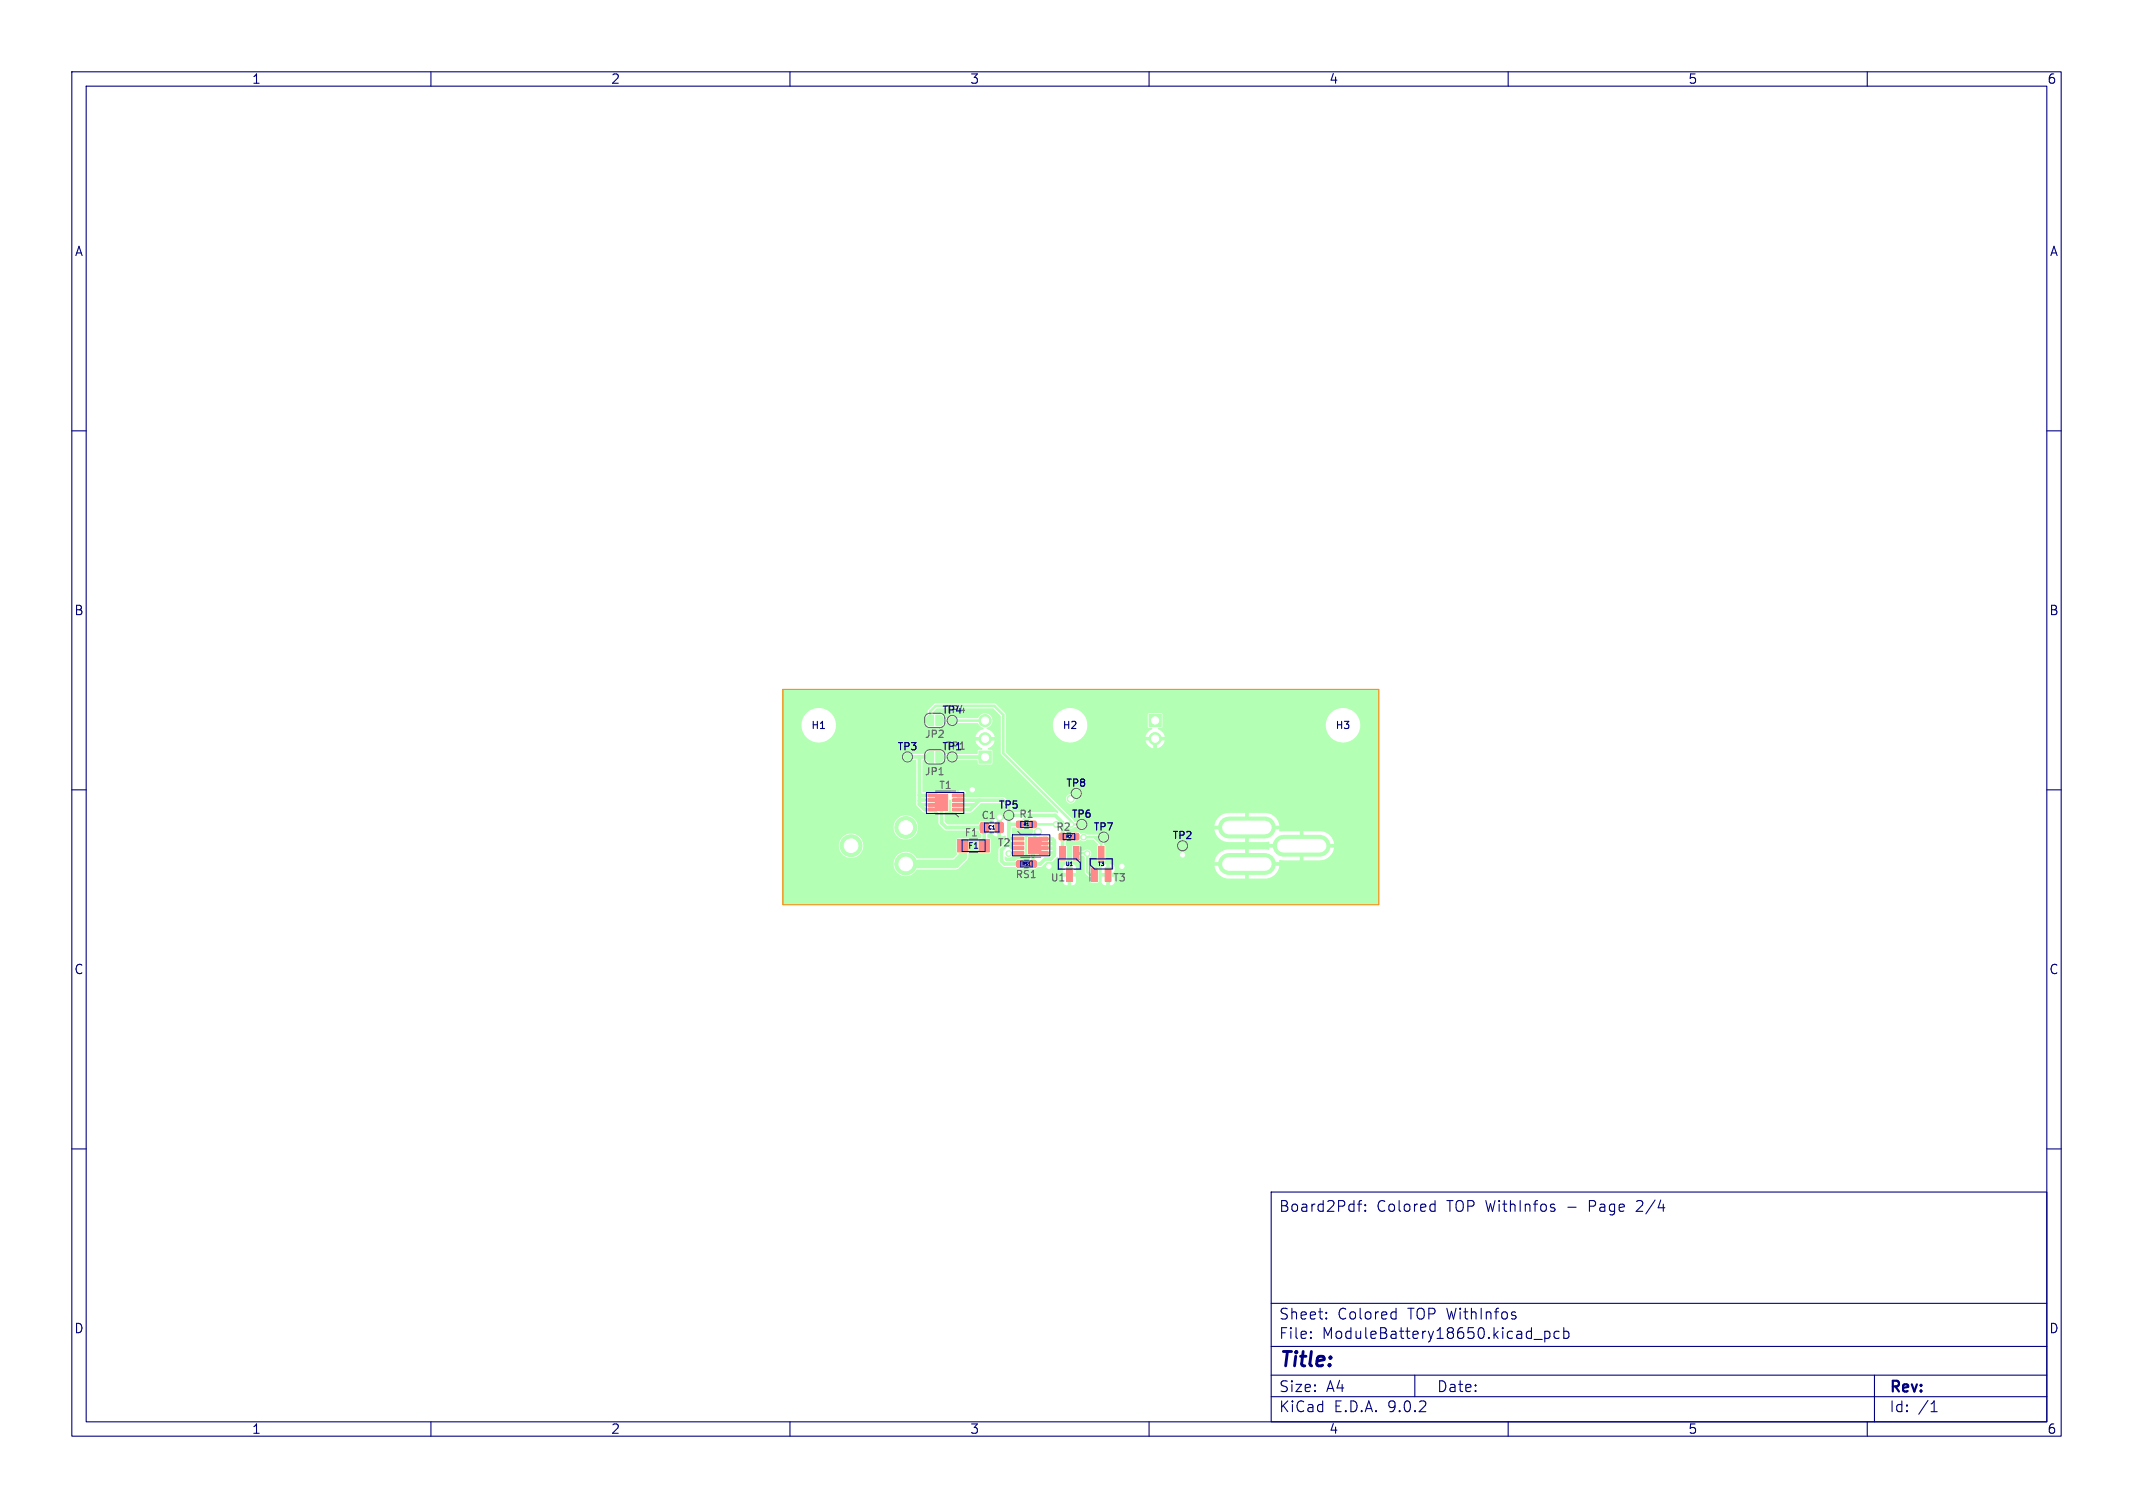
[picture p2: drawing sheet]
<svg xmlns="http://www.w3.org/2000/svg" width="297mm" height="210mm" viewBox="0 0 297 210" stroke-linecap="round" stroke-linejoin="round" font-family="sans-serif">
<g fill="#b3ffb3" stroke="#b3ffb3" stroke-width=".14">
<path d="M133.4 116.9h1.4v1.8h-1.4z"/>
<path d="M136.3 116.9h1.5v1.8h-1.5z"/>
<path d="M141.1 116.6h1.4l.1 .3-1.5 .1z"/>
<path d="M141.1 117.3h1.4l.1 .3h-1.5z"/>
<path d="M141.1 117.9h1.4l.1 .4h-1.5z"/>
<path d="M141.1 118.6h1.4l.1 .3-1.5 .1z"/>
<path d="M143.2 116.7h1.7v2.2h-1.7z"/>
<path d="M144.7 116.6h1.2v.3l-1.2 .1z"/>
<path d="M144.7 117.3h1.2v.3l-1.2 .1z"/>
<path d="M144.7 117.9h1.2v.4h-1.2z"/>
<path d="M144.7 118.6h1.2v.3l-1.2 .1z"/>
<path d="M130.3 99.6h.7l.3 .3v.7l-.3 .4-.7 .1z"/>
<path d="M129.1 99.8l.3-.2h.6v1.5h-.6l-.3-.2-.1-.3z"/>
<path d="M141.6 119.9h.8v.8h-.8z"/>
<path d="M143.4 119.9h.9v.8h-.9z"/>
<path d="M130.3 104.7h.7l.3 .3v.7l-.3 .4-.7 .1z"/>
<path d="M129.1 104.9l.3-.2h.6v1.5h-.6l-.3-.2-.1-.3z"/>
<path d="M132.6 112.6h1.4l.1 .3h-1.4z"/>
<path d="M132.6 111.9h1.4l.1 .3-1.4 .1z"/>
<path d="M132.6 111.3l1.4-.1 .1 .4h-1.4z"/>
<path d="M132.6 110.6h1.4l.1 .3-1.4 .1z"/>
<path d="M130.2 110.6h1.8v2.3h-1.8z"/>
<path d="M129.2 112.6l1.2-.1 .1 .4h-1.2z"/>
<path d="M129.2 111.9h1.2l.1 .3-1.2 .1z"/>
<path d="M129.2 111.2h1.2l.1 .4h-1.2z"/>
<path d="M129.2 110.6h1.2l.1 .3-1.2 .1z"/>
<path d="M136.5 114.6l.2-.1 .9 .1v.2v1.1l-.2 .1-.9-.1v-.2z"/>
<path d="M138.6 114.6l.2-.1 .9 .1v.2v1.1l-.2 .1-.9-.1-.1-.2z"/>
<path d="M152 120.9h.8v1.9h-.8z"/>
<path d="M153.9 120.9h.8v1.9h-.8z"/>
<path d="M152.9 117.9h.8v1.9h-.8z"/>
<path d="M149.5 117.9h.8v1.9h-.8z"/>
<path d="M147.6 117.9h.8v1.9h-.8z"/>
<path d="M148.5 120.9h.8v1.9h-.8z"/>
<path d="M147.5 116.1h.8v.8h-.8z"/>
<path d="M149.3 116.1h.9v.8h-.9z"/>
<path d="M141.6 114.4h.8v.8h-.8z"/>
<path d="M143.4 114.4h.9v.8h-.9z"/>
<path d="M136.3 104.6h1.7v1.7h-1.7z"/>
<path d="M160 99.5h1.7v1.7h-1.7z"/>
<circle cx="149.9" cy="110.5" r=".5"/>
<circle cx="150.6" cy="114.8" r=".5"/>
<circle cx="164.7" cy="117.8" r=".5"/>
<circle cx="132.6" cy="100.3" r=".5"/>
<circle cx="132.6" cy="105.4" r=".5"/>
<circle cx="153.7" cy="116.6" r=".5"/>
<circle cx="140.5" cy="113.5" r=".5"/>
<circle cx="126.4" cy="105.4" r=".5"/>
<circle cx="137.2" cy="102.9" r=".85"/>
<circle cx="137.2" cy="100.4" r=".85"/>
<circle cx="160.8" cy="102.9" r=".85"/>
<circle cx="118.5" cy="117.8" r="1.52"/>
<circle cx="126.1" cy="115.2" r="1.52"/>
<circle cx="126.1" cy="120.3" r="1.52"/>
<circle cx="146" cy="120.7" r=".5"/>
<circle cx="156.2" cy="120.7" r=".5"/>
<circle cx="135.4" cy="110" r=".5"/>
<circle cx="164.7" cy="119" r=".5"/>
<circle cx="139.2" cy="113.8" r=".5"/>
<circle cx="149.1" cy="111.3" r=".5"/>
<circle cx="144.5" cy="115.8" r=".5"/>
<circle cx="151.4" cy="118.9" r=".4"/>
<circle cx="149.1" cy="114.8" r=".4"/>
<circle cx="140.5" cy="118.9" r=".4"/>
<circle cx="150.9" cy="116.6" r=".4"/>
</g>
<path d="M171.1 115.2h5M178.7 117.8h5M171.1 120.3h5" fill="none" stroke="#b3ffb3" stroke-width="3"/>
<path d="M134.1 117.8v1.5l-1.1 1h-6.9M164.7 117.8v1.3" fill="none" stroke="#b3ffb3" stroke-width="1.2"/>
<g fill="none" stroke="#b3ffb3" stroke-width=".5">
<path d="M126.4 105.4h3.1M128 110.7l1.9 .1M128 105.4v6.6l.7 .7h1.2M128.1 112.1h1.8M129.9 111.4h-1.8l-.1 .1M130.8 105.4h6.4M131.1 111.8v2.8l.6 .6h5.4M132.6 105.4h.1M135.4 110l-.8 .8h-1.3M137 115.3v2.5M137.1 115.2l-.1 .1M139.2 113.8l-.1 1.4"/>
<path d="M144.5 115.8l-.4 .5v1.5l-.3 .2v2.3h1.1l.6-.7h.8l.5-.5v-2l-.3-.3h-1.2M145.3 118.1h1.5M145.3 118.8h1.4l.1 .1M146.8 118.1h.1M146.8 117.3l-.1 .2h-1.4M149.9 110.5l-.8 .8M146 120.7l1.2 1.1h1.7M156.2 120.7l-1.2 1.1h-.7"/>
</g>
<path d="M129.5 99.1v1.2M130.3 98.3h8.1l1.3 1.3v5.3l9.4 9.4v.5h1.5M130.8 100.3l6.4 .1M149.9 118.8l1.5 .1v2.5l.4 .4h.6" fill="none" stroke="#b3ffb3" stroke-width=".35"/>
<circle cx="149.1" cy="114.8" r=".17" fill="#b3ffb3"/>
<path d="M130.3 98.3l-.8 .8M141.8 118.8h-1.2l-.1 .1M143.8 114.8h3.3M149.8 116.5v.1h3.9M151.4 118.9h.1M152.4 116.6l.9 .9v1.3" fill="none" stroke="#b3ffb3" stroke-width=".35"/>
<path d="M133.3 111.4h6.3M133.3 112.1h2.4M135.7 112.1h.1M136.4 111.4l-1.3 1.4h-1.8M139.4 118.4v1.5l.5 .4h2.1M140.5 113.5h6.4l1.1 1.1v4.2M140.5 112.3v4.5M140.5 117.6l.5 .5h.8M140.5 114.8h1.5M140.5 116.8h1.3M140.6 117.5h1.2" fill="none" stroke="#b3ffb3" stroke-width=".5"/>
<g fill="#b3ffb3">
<path d="M129.9 99.2l.6-.6 7.8 .1 1.1 1v5.4l7.9 7.9a.17 .17 0 0 1-.1 .2 .17 .17 0 0 1-.2-.1h-6l-.1-.1-.1-.9-1-1-6.6-.1-.1-.9h.5v.5h1l-.2-.4-.3-.1h-1.5l-.6 .4-3.5-.2v-4.4h.3l.3 .3 .3 .1h1.5l.3-.1 .3-.3h.5a.79 .79 0 0 0 1.1 0h2.9h.1v.5h.1h1.9l.1-.1v-1.8l-.1-.1h-.5l-.1-.1a1.87 1.87 0 0 0 1-1.2h-.9v-.5h.9a1.68 1.68 0 0 0-1.1-1.1v-.1a1.05 1.05 0 0 0 .5-1.7 1.05 1.05 0 0 0-1.7 .3h-3a.79 .79 0 0 0-1.3 0h-.4l-.1-.3-.3-.2-1-.1a.16 .16 0 0 1-.2 0 .16 .16 0 0 1 0-.2z"/>
<path d="M109 96.1l82.9-.1 .1 .1v29.8l-.1 .1h-82.8l-.1-.1v-3.8h39l.1 .9 .4 .3h.2v-1.2h.5v1.2l.4-.1 .2-.4v-.7h-40.8v-1.8h15.4v.3a1.7 1.7 0 0 0 2.9 1h21.4v-1.2h.5v1.2h.6v-1l-.4-.2h-1l-.3 .1-.1 .3v.8h-20.7l.4-.5h5.4l.3-.1 1.4-1.5v-.6l.2-.2v-1.8l-.2-.2-1.6 .1v1.9l.1 .2-.6 .6h-5a1.74 1.74 0 0 0-1.9-.8 1.74 1.74 0 0 0-1.4 1.6h-15.4v-2.5h7.8v.2a1.7 1.7 0 0 0 2.7 1.2 1.7 1.7 0 0 0-.2-2.9 1.7 1.7 0 0 0-2.5 1.5h-7.8v-2.6h15.4v.3a1.7 1.7 0 0 0 2.7 1.1 1.7 1.7 0 0 0-.2-2.9 1.7 1.7 0 0 0-2.5 1.5h-15.4v-9.8h16.7v.2a.72 .72 0 0 0 1.2 .2h.6l.1 .2v6.1l.9 1 .2 .1 1.9-.1 .1 1.6 .9 .9 4.7 .1 .3 .5v.5h-.3l-.1 .2v1.8l.1 .1h1.5l.1-.1v-1.8l-.1-.2h-.3v-.5l.3-.4 .3 .1a.76 .76 0 0 0 .8 .6v-2.5h-.2a.76 .76 0 0 0-.6 .6l-.2 .1-.4-.3-.8-.1-.2 .1-.3 .4h-4.3l-.4-.4v-1.2l.1-.1 .4-.1 .1-.1 .1-1.5a.19 .19 0 0 1 .2 0 .19 .19 0 0 1 0 .2v1.3l.3 .2 2.5 .1 1.4-1.3h2.9l.5 .6v.6a.85 .85 0 0 0-.1 .9h-.5v2.5l.6-.1v.7l-1 1.1v1.8l.6 .7h.2h1.5l.4 .3h.7l.2-.2 .1-.7-.2-.4h-.8l-.4 .2h-1.2l-.2-.2v-.4h.1a.7 .7 0 0 0 1.1-.2h1.6v-.2v-.5v-1.7l-.2-.3-1.6-.1v-1l.4-.1 .4 .3 .8-.1 .2-.2v-.7l-.3-.4 .1-.1h1l-.3 .4v.7a.5 .5 0 0 0 .6 .4v.4l-.1 .3-.1 .2-.5 .1-.1 .1v2.3l.4 .3v.4l-.2 .5v.6l.1 .2 .8 .1 .4-.3h.5l.7-.6 .9-.1 .6-.7 .2 .1v.4l.1 .1h.9l.1-.1h.8l.1 .1h.9l.1-.1 .1-.6h.3l.2 .2 .1 2.1 .7 .7v.6l.1 .1h1l.1-.1v-.7h.4v.9l.2 .2 .4 .1v-1.2h.5v1.2l.6-.2 .1-.2v-.8h-2.2v-.5h1v-1.2h.5v1.2h.7v-.8l-.1-.2h14a2.03 2.03 0 0 0 1.9 1.8h2.4v-1.1h.5v1.1l2.5-.1a2.03 2.03 0 0 0 1.7-1.7h-1.1v-.5h1.1v-.3h.1h2.8v-1.1h.5v1.1h2.3a2.02 2.02 0 0 0 2-1.8h-1.1v-.5h1.1a2.03 2.03 0 0 0-1.9-1.8h-2.4v1.1h-.5v-1.1l-2.7 .1h-.2v-.3h-1.1v-.5h1.1v-.3a2.04 2.04 0 0 0-1.8-1.5h-2.4v1.1h-.5v-1.1h-2.6a2.03 2.03 0 0 0-1.7 1.8h1.1v.5h-1.1a2.03 2.03 0 0 0 1.9 1.8h2.4v-1.1h.5v1.1l2.8-.1v.3h1.1v.5h-1.1v.3h-.1h-2.7v1.1h-.5v-1.1h-2.6a2.03 2.03 0 0 0-1.7 1.8h1.1v.5h-15.1l-.3-.2h-1l-.4 .2v1h-.4l-.1-.9h-1.2v-1.3a.61 .61 0 0 0 .1-.9 .61 .61 0 0 0-.9 0l-.5-.1v-.5l-.1-.2h-.9l-.1 .2v1.9h-.8v-1.9l-.1-.2v-.5l.2-.4h.5l.1 .2 .2 .1h.7a.36 .36 0 0 1 .6 0h.3l.4-.2h.8l.7 .6-.1 .4v1.9l.1 .1h.9l.1-.1v-2a.35 .35 0 0 1-.1-.5 .69 .69 0 0 0 .4-1.1 .69 .69 0 0 0-1.2 0h-1.7a.72 .72 0 0 0-.9-.1l-.3-.2h-.7l-.3 .2v.7h-.5v-.7l-.2-.3v-.7l.1-.1a.68 .68 0 0 0 1.1 .2h.4a.69 .69 0 0 0 1.1 0 .69 .69 0 0 0-.1-1 .69 .69 0 0 0-1 .3l-.5-.1-.1-.3-2.9-2.8h1.9v.1a.69 .69 0 0 0 .8 .5 .69 .69 0 0 0 .6-.7 .69 .69 0 0 0 .7-.7 .69 .69 0 0 0-.6-.7 .69 .69 0 0 0-.7 .7 .76 .76 0 0 0-.8 .8h-1.9l-6.5-6.6v-3.8h6.6a2.4 2.4 0 0 0 3.5 2.2h9.4l.1 .4 .3 .4 .7 .3v-.9h.5v.9a1.34 1.34 0 0 0 1.1-1.1h-.9v-.5h.9l-.1-.2a2.07 2.07 0 0 0-.9-.9l.1-.1 .5-.1 .1-.4h22.7v.3a2.41 2.41 0 0 0 3.7 1.8 2.41 2.41 0 0 0-.1-4.1 2.41 2.41 0 0 0-3.6 2h-22.7l-.1-1.5-1.9-.1-.1 .2v1.7l.1 .1 .5 .1v.2a1.41 1.41 0 0 0-.9 1h.9v.5h-10.3a2.4 2.4 0 0 0 .2-4.1 2.4 2.4 0 0 0-3.7 1.9h-6.6v-1.5l-1.3-1.4-.2-.1-8.3 .1-1 .9-.1 .6-.2 .4-.1 .7a.68 .68 0 0 0 .6 .7l1.5-.1 .4-.1 .2-.4h.5a.74 .74 0 0 0 1.2 0h2.9l.3 .4 .5 .3-.1 .2a1.35 1.35 0 0 0-1 1h.9v.5h-.9l.1 .2a2.07 2.07 0 0 0 .9 1l-.1 .1-.5 .1-.1 .5h-.1h-2.9a.75 .75 0 0 0-1.1 0h-.5l-.3-.4-.3-.1h-1.5l-.3 .1-.3 .4h-1.9a.71 .71 0 0 0-.7-.2 .71 .71 0 0 0-.5 .6h-16.7v-4.5h2.6v.3a2.41 2.41 0 0 0 3.7 1.8 2.41 2.41 0 0 0-.1-4.1 2.41 2.41 0 0 0-3.6 2h-2.6z"/>
</g>
<g fill="#fff" stroke="#fff" stroke-width=".14">
<circle cx="146.1" cy="120.7" r=".3"/>
<circle cx="156.2" cy="120.7" r=".3"/>
<circle cx="135.4" cy="110" r=".3"/>
<circle cx="164.7" cy="119.1" r=".3"/>
<circle cx="139.2" cy="113.8" r=".3"/>
<circle cx="149.1" cy="111.3" r=".3"/>
<circle cx="144.5" cy="115.8" r=".3"/>
<circle cx="151.4" cy="118.9" r=".2"/>
<circle cx="149.1" cy="114.8" r=".2"/>
<circle cx="140.5" cy="118.9" r=".2"/>
<circle cx="150.9" cy="116.6" r=".2"/>
<circle cx="114" cy="101" r="2.15"/>
<circle cx="187" cy="101" r="2.15"/>
<circle cx="149" cy="101" r="2.15"/>
<circle cx="137.2" cy="105.4" r=".5"/>
<circle cx="137.2" cy="102.9" r=".5"/>
<circle cx="137.2" cy="100.4" r=".5"/>
<circle cx="160.8" cy="100.3" r=".5"/>
<circle cx="160.8" cy="102.9" r=".5"/>
<circle cx="118.5" cy="117.8" r=".95"/>
<circle cx="126.1" cy="115.2" r=".95"/>
<circle cx="126.1" cy="120.3" r=".95"/>
</g>
<path d="M171.1 115.2h5M178.7 117.8h5M171.1 120.3h5" fill="none" stroke="#fff" stroke-width="1.9"/>
<g fill="#ff8a8a" stroke="#ff8a8a" stroke-width=".14">
<path d="M133.4 116.9h1.4v1.8h-1.4z"/>
<path d="M136.3 116.9h1.5v1.8h-1.5z"/>
<path d="M141.1 116.6h1.4l.1 .3-1.5 .1z"/>
<path d="M141.1 117.3h1.4l.1 .3h-1.5z"/>
<path d="M141.1 117.9h1.4l.1 .4h-1.5z"/>
<path d="M141.1 118.6h1.4l.1 .3-1.5 .1z"/>
<path d="M143.2 116.7h1.7v2.2h-1.7z"/>
<path d="M144.7 116.6h1.2v.3l-1.2 .1z"/>
<path d="M144.7 117.3h1.2v.3l-1.2 .1z"/>
<path d="M144.7 117.9h1.2v.4h-1.2z"/>
<path d="M144.7 118.6h1.2v.3l-1.2 .1z"/>
<path d="M141.6 119.9h.8v.8h-.8z"/>
<path d="M143.4 119.9h.9v.8h-.9z"/>
<path d="M132.6 112.6h1.4l.1 .3h-1.4z"/>
<path d="M132.6 111.9h1.4l.1 .3-1.4 .1z"/>
<path d="M132.6 111.3l1.4-.1 .1 .4h-1.4z"/>
<path d="M132.6 110.6h1.4l.1 .3-1.4 .1z"/>
<path d="M130.2 110.6h1.8v2.3h-1.8z"/>
<path d="M129.2 112.6l1.2-.1 .1 .4h-1.2z"/>
<path d="M129.2 111.9h1.2l.1 .3-1.2 .1z"/>
<path d="M129.2 111.2h1.2l.1 .4h-1.2z"/>
<path d="M129.2 110.6h1.2l.1 .3-1.2 .1z"/>
<path d="M136.5 114.6l.2-.1 .9 .1v.2v1.1l-.2 .1-.9-.1v-.2z"/>
<path d="M138.6 114.6l.2-.1 .9 .1v.2v1.1l-.2 .1-.9-.1-.1-.2z"/>
<path d="M152 120.9h.8v1.9h-.8z"/>
<path d="M153.9 120.9h.8v1.9h-.8z"/>
<path d="M152.9 117.9h.8v1.9h-.8z"/>
<path d="M149.5 117.9h.8v1.9h-.8z"/>
<path d="M147.6 117.9h.8v1.9h-.8z"/>
<path d="M148.5 120.9h.8v1.9h-.8z"/>
<path d="M147.5 116.1h.8v.8h-.8z"/>
<path d="M149.3 116.1h.9v.8h-.9z"/>
<path d="M141.6 114.4h.8v.8h-.8z"/>
<path d="M143.4 114.4h.9v.8h-.9z"/>
</g>
<path d="M130.8 107.9h.5" fill="none" stroke="#626262" stroke-width=".15"/>
<g fill="none" stroke="#626262" stroke-width=".14">
<path d="M130.9 99.3h-1.4a.7 .7 0 0 0-.7 .7v.6a.7 .7 0 0 0 .7 .7h1.4a.7 .7 0 0 0 .7-.7v-.6M130.3 110.2h2.8M130.3 113.4h2.8l.4 .4M130.9 104.4h-1.4a.7 .7 0 0 0-.7 .7v.6a.7 .7 0 0 0 .7 .7h1.4a.7 .7 0 0 0 .7-.7v-.6M135 116.9h1.2M137.8 116h.6M141.7 115.8l.4 .4h2.8M142.1 119.4h2.8M142.7 119.8h.5M142.7 115.3h.5M147.3 119.6v1.5h1M148.6 117h.5"/>
<path d="M150.5 117.9v3.2h-.9M152.7 119.6h-.9v3.1M154 119.6h.9v1.4M142.7 120.8h.5"/>
<circle cx="126.4" cy="105.4" r=".7"/>
<circle cx="132.6" cy="100.3" r=".7"/>
<circle cx="132.6" cy="105.4" r=".7"/>
<circle cx="140.5" cy="113.5" r=".7"/>
<circle cx="149.9" cy="110.5" r=".7"/>
<circle cx="150.6" cy="114.8" r=".7"/>
<circle cx="153.7" cy="116.6" r=".7"/>
<circle cx="164.7" cy="117.8" r=".7"/>
</g>
<g fill="none" stroke="#000080" stroke-width=".15">
<path d="M10 10h277v190h-277zM12 12h273v186h-273zM60 10v2M110 10v2M160 10v2M210 10v2M260 10v2M10 60h2M285 60h2M10 110h2M285 110h2M10 160h2"/>
<path d="M177 166h108v32h-108zM189 167.7h.6M189.6 167.2l-.3 .1-.1 .1v1.3M190.1 168.6h.1l-.1 .1M190.1 168.6h-.1l.1 .1M190.1 167.8v.1M190.1 168.6v.1M190.1 167.8h.1l-.1 .1M190.1 167.8h-.1l.1 .1M199.4 167.7l.4 .1M199.8 167.2v1.5M199.8 168.6l-.4 .1"/>
<path d="M216.3 168.2l.2 .2v.2l-.2 .1M216.3 167.7l.2 .1M285 160h2M60 198v2M110 198v2M160 198v2M177 194.5h108M177 191.5h108M177 187.5h108M177 181.5h108M182.5 186.3h.1l-.1 .1M182.5 186.3v.1"/>
<path d="M182.5 185.5v.1M182.5 185.5h.1l-.1 .1M184.7 183.6v.1M184.7 183.6h-.1l.1 .1M184.7 182.8v.1M184.7 182.8h-.1l.1 .1M194 182.7l.4 .1M194.4 182.2v1.5M194.4 183.6l-.4 .1M197 191.5v3M210 198v2M210.9 183.2l.2 .2-.1 .2-.1 .1"/>
<path d="M210.9 182.7l.1 .1M213.6 186.5h1.1M215.1 185.4v1.5M215.1 185.5l.4-.1 .3 .3v.4l-.1 .2-.2 .1-.4-.1M217.1 185.5l-.4-.1-.3 .3v.4l.1 .2 .2 .1 .4-.1M217.7 185.5l.5-.1 .3 .3v.4l-.2 .2-.1 .1-.5-.1M217.7 184.9v1.5M260 198v2M261 191.5v6.5M268.9 196.6h.8M269 195.5l.3-.4v1.5"/>
</g>
<path d="M129 110.4h5.2v2.9h-5.2zM134 117h3.2v1.6h-3.2zM137.1 114.6h2v1.3h-2zM141 116.3h5.2v2.9h-5.2zM142.1 119.9h1.6v.8h-1.6zM142.1 114.4v.8h1.6v-.8M147.4 119.6v1.4h3v-.8l-.5-.6h-2.5M148 116.1h1.6v.8h-1.6zM154.8 121h-2.4l-.6-.5v-.9h3.1v1.4" fill="none" stroke="#000080" stroke-width=".14"/>
<path d="M109 96h83v30h-83z" fill="none" stroke="#ff8000" stroke-width=".14"/>
<text font-size="2.8" fill="#000080" x="178" y="190.9">Title:</text>
<g font-size="2.1" fill="#000080">
<text x="178" y="169">Board2Pdf:</text>
<text x="191.7" y="169">Colored</text>
<text x="201.5" y="169">TOP WithInfos</text>
<text x="218.5" y="169">-</text>
<text x="221.6" y="169">Page</text>
<text x="228.4" y="169">2/4</text>
<text x="178" y="184">Sheet:</text>
<text x="186.2" y="184">Colored</text>
<text x="196.1" y="184">TOP WithInfos</text>
<text x="178" y="186.7">File:</text>
<text x="184.1" y="186.7">ModuleBattery18650.kicad_pcb</text>
<text x="178" y="196.9">KiCad</text>
<text x="178" y="194.1">Size:</text>
<text x="184.7" y="194.1">A4</text>
<text x="185.7" y="196.9">E.D.A.</text>
<text x="193.3" y="196.9">9.0.2</text>
<text x="200" y="194.1">Date:</text>
<text x="263" y="194.3">Rev:</text>
<text x="263" y="196.9">Id:</text>
<text x="267.1" y="196.9">/1</text>
</g>
<g font-size="1.8" fill="#000080">
<text x="35" y="11.9">1</text>
<text x="85" y="11.9">2</text>
<text x="135" y="11.9">3</text>
<text x="185" y="11.9">4</text>
<text x="235" y="11.9">5</text>
<text x="285" y="11.9">6</text>
<text x="10.3" y="35.9">A</text>
<text x="285.4" y="35.9">A</text>
<text x="10.3" y="85.9">B</text>
<text x="285.3" y="85.9">B</text>
<text x="10.3" y="135.9">C</text>
<text x="285.3" y="135.9">C</text>
<text x="10.3" y="185.9">D</text>
<text x="285.3" y="185.9">D</text>
<text x="35" y="199.9">1</text>
<text x="85" y="199.9">2</text>
<text x="135" y="199.9">3</text>
<text x="185" y="199.9">4</text>
<text x="235" y="199.9">5</text>
<text x="285" y="199.9">6</text>
</g>
<g font-size="1.4" fill="#000080">
<text x="112.9" y="101.7">H1</text>
<text x="131.1" y="99.6">TP4</text>
<text x="147.9" y="101.7">H2</text>
<text x="185.9" y="101.7">H3</text>
<text x="124.9" y="104.7">TP3</text>
<text x="131.1" y="104.7">TP1</text>
<text x="139" y="112.8">TP5</text>
<text x="148.4" y="109.8">TP8</text>
<text x="141.8" y="114.1">R1</text>
<text x="149.1" y="114.1">TP6</text>
<text x="152.2" y="115.9">TP7</text>
<text x="163.2" y="117.1">TP2</text>
</g>
<g font-size="1.4" fill="#626262">
<text x="131.6" y="99.5">TP4</text>
<text x="128.7" y="103">JP2</text>
<text x="131.6" y="104.6">TP1</text>
<text x="128.7" y="108.2">JP1</text>
<text x="130.7" y="110.1">T1</text>
<text x="134.2" y="116.7">F1</text>
<text x="136.6" y="114.3">C1</text>
<text x="138.8" y="118.1">T2</text>
<text x="147" y="115.9">R2</text>
<text x="141.3" y="122.5">RS1</text>
<text x="146.2" y="123">U1</text>
<text x="154.9" y="123">T3</text>
</g>
<text font-size="1.1" fill="#000080" x="134.7" y="118.4">F1</text>
<g font-size=".7" fill="#000080">
<text x="137.5" y="115.6">C1</text>
<text x="148.3" y="120.7">U1</text>
<text x="152.8" y="120.7">T3</text>
</g>
<g font-size=".6" fill="#000080">
<text x="142.5" y="115.1">R1</text>
<text x="148.4" y="116.8">R2</text>
<text x="142.3" y="120.6">RS1</text>
</g>
</svg>
